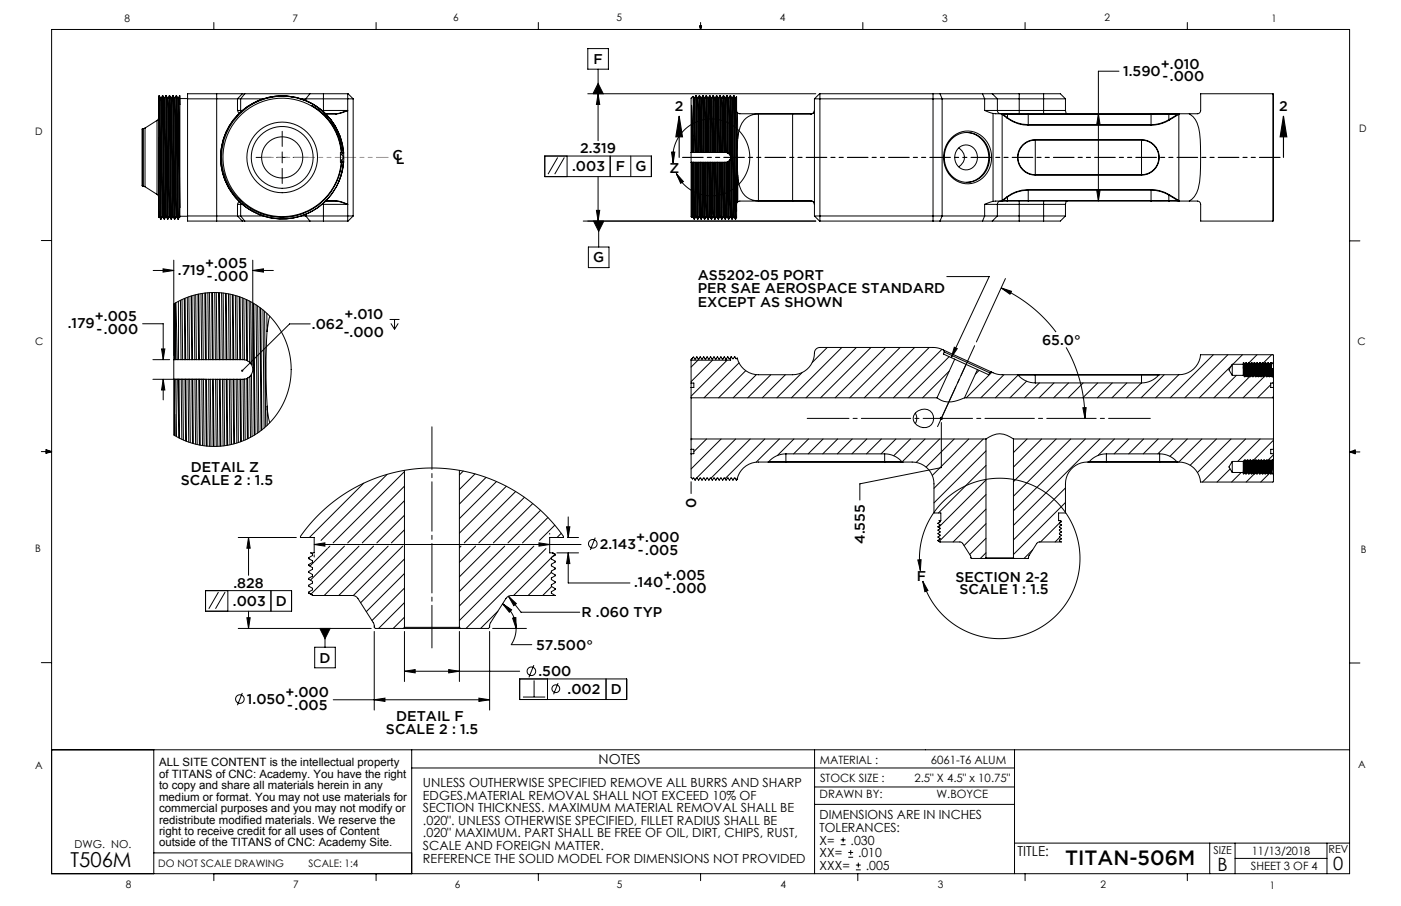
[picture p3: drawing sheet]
<svg xmlns="http://www.w3.org/2000/svg" width="432mm" height="279mm" viewBox="0 0 432 279" stroke-linecap="round" stroke-linejoin="round" font-family="sans-serif">
<g fill="none" stroke="#000" stroke-width=".31">
<path d="M15.9 9.1h400.1v260.3h-400.1zM65.9 6.9v2.2M115.9 6.9v2.2M165.9 6.9v2.2M181.2 15h6.3v6.3h-6.3zM215.6 8h.6l-.3 1.1zM215.7 8l.2 1.1M215.9 6.9v2.2M216 8l-.1 1.1M265.9 6.9v2.2M315.9 6.9v2.2M365.9 6.9v2.2"/>
<path d="M44 39.7v17.7M44 39.7l-.2 .1v17.5l.2 .1M44 39.7h.2M44.2 39.7v17.7M44.7 39.5l-.5 .2M44.7 39.5v18.1M48.4 37.1v22.8M48.4 37.1l-3.7 2.4M48.9 36.3l-.5 .8M49 29.5l.5 .6M49.1 29.6l.6 37.9 .3-.5M49.5 30.1h.2"/>
<path d="M49.5 30.2l.5 36.7M49.7 30.2l.5 36.7M50.1 29.6l.5 37.9M50.2 29.6l.5 37.9M50.5 30.1h.3l.3-.6 .5 .6M50.5 30.1l.6 36.8M50.5 30.1l-.4-.6-.4 .6M50.8 30.2l.5 36.7M51.1 29.6l.5 37.9M51.2 29.6l.6 37.9 .3-.6 .3 .1M51.6 30.1h.2l.4-.6 .5 .6M51.6 30.2l.5 36.7"/>
<path d="M51.8 30.2l.6 36.7M52.2 29.6l.5 37.9M52.3 29.6l.5 37.9 .4-.5M52.6 30.2l.6 36.7M52.9 30.2l.5 36.7M53.2 29.6l-.3 .5h-.3M53.2 29.5l.5 .6h.2l.4-.5M53.2 29.6l.6 37.9M53.4 29.6l.5 37.9M53.7 30.2l.5 36.7M53.9 30.2l.6 36.7M54.3 29.5l.5 .6h.2"/>
<path d="M54.3 29.6l.5 37.9M54.4 29.6l.6 37.9M54.8 30.2l.5 36.7M55 30.1l.4-.6v2.7M55 30.2l.4 33.7M55.3 29.6l.1 2.6M55.4 32.2v31.7M55.4 30.4h2.4M57.8 30.5h15.4M66.8 28.9h7.9M66.8 28.9h-9v39.3h9M66.8 28.9v39.3"/>
<path d="M73.2 34.1l.3 .9M73.2 34.1h1M73.2 30.5h1M73.2 30.5v3.6M73.5 35.1h.1M73.6 35.1h.1M73.6 35.1h-.1M73.6 35l-.1 .1M74.2 34.1l-.3 .7M74.2 30.5h6.9M74.2 34.1h.5M74.2 30.5v3.6"/>
<path d="M74.5 34.2a19 19 0 0 0 5.7 32.1 19 19 0 0 0 25.6-20.2 19 19 0 0 0-29.8-13l-1.6 1.2M74.7 28.9h.7M74.7 28.9l-1.5 1.6M75.4 28.9h20.1M75.4 28.9l-1.2 1.6M92.8 30.5h1.5M94.3 30.5h14.6M94.3 30.5v.5M95.5 28.9h4.2M95.5 28.9l-1.2 1.6M99.2 34.1h8h-.2M99.7 28.9v5.6"/>
<path d="M99.7 28.9h7.5M100.4 35.1h.1M100.4 35.1h3.1M103.4 39.1a19 19 0 0 0-29.1-4.7 19 19 0 0 0 1.5 29.5 19 19 0 0 0 28.5-7.5M103.5 35.1h.1M103.6 35.1l3.4-.9-3.4 .9M103.6 35.1h-.1M103.6 35.1h.1M107.2 28.9l1.7 1.6M107.2 28.9v39.3M108.9 30.5v36.1M181.2 28.9h70.2"/>
<path d="M184.3 28.9l.5 3.3h-1zM184.3 21.3v22.1M184.3 25.7l1.6 3.2h-3.1zM213.1 32.5l.4 14.5M213.1 32.5v14.5M213.1 32.5l.2 14.5M213.6 29.7l-.6 .6v16.7M213.6 29.7l.1 17.3M213.6 29.7l.3 .4h.2l.4-.5 .2 17.4M213.9 30.2l.2 16.8M214.1 30.2l.3 16.8M214.5 29.5l.4 .6h.3"/>
<path d="M214.6 29.6l.2 17.4M214.9 30.2l.3 16.8M215.2 30.2l.2 16.8M215.5 29.6l.3 17.4M215.6 29.6l.3 17.4M216 30.2l.2 16.8M216.2 30.2l.3 16.8M216.6 29.6l.2 17.4M216.7 29.6l.3 17.4M217 30.2l.3 16.8M217.3 30.2l.2 16.8M217.6 29.6l.3 17.4"/>
<path d="M217.8 29.6l.2 17.4M218.1 30.2l.3 16.8M218.3 30.2l.3 16.8M218.7 29.6l.2 17.4M218.8 29.6l.3 17.4M219.2 30.2l.2 16.8M219.4 30.2l.3 16.8M219.7 29.6l.3 17.4M219.9 29.6l.2 17.4M220.2 30.2l.3 16.8M220.5 30.2l.2 16.8M220.8 29.6l.3 17.4"/>
<path d="M220.9 29.6l.3 17.4M221.3 30.2l.2 16.8M221.5 30.2l.3 16.8M221.9 29.6l.2 17.4M222 29.6l.2 17.4M222.3 30.2l.3 16.8M222.6 30.2l.2 16.8M222.9 29.6l.3 17.4M223.1 29.6l.2 17.4M223.4 30.2l.2 16.8M223.6 30.2l.3 16.8M224 29.6l.2 17.5"/>
<path d="M224.1 29.6l.3 17.6M224.5 30.2l.2 17.3M224.7 30.2l.3 17.6M225 29.6l.6 37.9M225.2 29.5l.3 .6h.3M225.2 29.5l-.5 .6h-.2l-.4-.6-.5 .6h-.2l-.3-.6-.5 .6h-.3l-.3-.6-.5 .6h-.2l-.4-.6-.4 .6h-.3l-.3-.6-.5 .6h-.2l-.4-.6-.5 .6h-.2l-.3-.6-.5 .6h-.3l-.3-.6-.5 .6h-.2l-.5-.6-.3 .6M225.2 29.5l.5 38M225.5 30.2l.5 36.7M225.8 30.1l.5 36.8M226.1 29.6l.5 37.9M226.2 29.5l.4 .6M226.2 29.5l-.5 .6"/>
<path d="M226.2 29.5l.6 38M226.6 30.1h.2M226.6 30.2l.4 34.9M226.8 30.1l.2-.3v4.3l.3 .6M226.8 30.2l.4 32.2M227.3 34.7l.7 .4h16.3M227.3 34.7l.1 8M233.8 35.1v26.9M244.3 35.1h5.6M244.3 35.1v26.9M250 35.1h-16.2a6 6 0 0 0-6.2 5.7l-.2 1.9M250 35.1h.1"/>
<path d="M250.1 35.1l.7-.4 .2-.6a1.01 1.01 0 0 1-1 1M250.1 35.1h-.1M251 30.5h39.4M251 30.5v36.1M252.7 28.9l-1.7 1.6M252.7 28.9h34.9M252.7 28.9v39.3M287.6 28.9h2.1M287.6 28.9v39.3M289.7 28.9h13.1M289.7 28.9l.7 1.6M290.4 30.5v36.1"/>
<path d="M290.4 30.5h13.1M302.8 28.9h3M302.8 28.9l.7 1.6M303.5 34.1l2.6 .9M303.5 34.1h3.9M303.5 30.5h3.9M303.5 30.5v3.6M305.8 28.9h8.3M305.8 28.9l1.6 1.6M306.1 35l2.7 .1M306.1 35v27.1M307.4 34.1a1.02 1.02 0 0 0 1 1"/>
<path d="M307.4 34.1h6.7M307.4 30.5h21M307.4 30.5v3.6M308.8 35.1h.1M308.8 35.1l.1 .1M308.8 35.1h.2M308.9 35.2l1.5 1.2M308.9 35.2v26.7M309 35.1l-.1 .1M309 35.1v.1M309 35.2h1.5M309 35.2l1.5 1.1"/>
<path d="M310.4 35.1h-1.4M310.4 35.1l.1 .1M310.4 36.4a10.8 10.8 0 0 0 6.5 2.2M310.4 35.1h6.5M310.5 36.3l-.1 .1M310.5 36.3a10.6 10.6 0 0 0 6.4 2.1M310.5 35.2v1.1M310.5 35.2h6.4M314.1 34.1v1M314.1 28.9h7.6M314.1 28.9v5.2M314.1 34.1h7.6"/>
<path d="M316.9 38.4v.2M316.9 35.2v3.2M316.9 35.1v.1M316.9 35.1h37.9M316.9 38.6h37.9M316.9 38.4h37.9M316.9 35.2h37.9M321.7 34.1v1M321.7 34.1h6.7M321.7 28.9h5.1l1.6 1.6M321.7 28.9v5.2M328.4 34.1l.1 .7 .4 .3"/>
<path d="M328.4 30.5v3.6M338.5 35.1l.5 3.3h-1zM344.9 22h-6.4v40M354.8 38.4v.2M354.8 35.2v3.2M354.8 35.1v.1M354.8 35.1h5.5M360.2 36.9l.1 .2M360.2 36.9l-2.6 1.2-2.8 .3M360.2 35.2v1.7M360.2 35.2h-5.4M360.3 37.1a10.9 10.9 0 0 1-5.5 1.5"/>
<path d="M360.3 35.1l-.1 .1M360.3 35.1h3.1M363.2 35.1l-3 .1M363.2 35.1l-3 1.8M363.2 35.1l.1 .1M363.2 35.1h.1M363.3 35.2l-3 1.9M363.3 35.2v26.7M363.4 35.1l-.1 .1M363.4 35.1h-.2M363.4 35.1h.1M363.4 35.1h3.2"/>
<path d="M366.6 35.1a7.1 7.1 0 0 1 3.1 5.9l.3 8.5a29.6 29.6 0 0 1-1.2 10l-.7 1.1-1.5 1.4M392.3 28.9v39.3M392.3 28.9h-22.2v3.1a3.9 3.9 0 0 1-.3 2.7l-.8 .4h-2.4M392.3 28.9l.2 .2v38.9l-.2 .2M44 57.4h.2M44.2 57.4l.5 .2M44.7 57.6l3.7 2.3M48.4 59.9l.5 .9M48.9 42.6l.3 24.3M48.9 42.6l.1-13 .5 37.9M48.9 42.6v22.5M78.9 48.5h4.7"/>
<path d="M85.3 48.5h3.4M87 40.5v4.7M87 46.9v3.3M87 51.9v4.7M90.4 48.5h4.6M105.2 47a18.3 18.3 0 0 0-27.8-14 18.3 18.3 0 0 0 0 31.1 18.3 18.3 0 0 0 27.8-14M105.3 47a18.4 18.4 0 0 0-9.3-14.5 18.6 18.6 0 0 1 9.7 14.5M105.3 47h.4M105.3 50.1h.5M105.3 47h-.4v3.1h.4M105.3 47l.6 .1-.6 .4 .4 .9-.3 1.2 .5 .3M105.7 47h.2a18.8 18.8 0 0 0-18.4-17.4 18.8 18.8 0 0 0-19 16.7 18.8 18.8 0 0 0 15 20.5 18.5 18.5 0 0 0 21.8-16.7"/>
<path d="M105.8 50.1l-.8 4.2-.7 2.1M105.8 50.1a13.9 13.9 0 0 1-1.5 6.3M105.9 49.9l-.6 .2M105.9 49.9v.2M167.9 48.1h32.9v6.4h-32.9zM171.9 48.6l-3 5.1M173.9 48.6l-2.9 5.1M174.8 48.1v6.4M184.3 54.5v13.7M188.1 48.1v6.4M194.4 48.1v6.4M207 46.9h1l-.5 3.3z"/>
<path d="M207.5 50.2a11.9 11.9 0 0 1 15.1-13 11.9 11.9 0 0 1 5.6 19.1 11.9 11.9 0 0 1-19.8-2.8M208.4 53.5l2.2 2.5-.8 .5zM213 50.1v16.7l.3 .3M213 47v3.1M213 47h.3M213 50.1h.3M213.1 50.1v5.4M213.1 55.5l.2 11.6M213.1 55.5l.2 11.4M213.3 47h.2M213.3 50.1l.3 16.8M213.3 50.1h.3"/>
<path d="M213.5 47h.2M213.6 50.1l.1 6.3M213.6 50.1h.2M213.7 50.1v6.3M213.7 56.4l.2 11.1M213.8 47h.3M213.8 50.1l.3 17.4M213.8 50.1h.3M214.1 47h.3M214.1 50.1l.3 16.8M214.1 50.1h.3M214.4 47h.3"/>
<path d="M214.4 50.1l.2 16.8M214.4 50.1h.3M214.7 47h.1M214.7 50.1l.3 17.4M214.7 50.1h.2M214.8 47h.4M214.9 50.1l.2 17.4M214.9 50.1h.3M215.2 47h.2M215.2 50.1l.3 16.8M215.2 50.1h.2M215.4 47h.4"/>
<path d="M215.4 50.1l.3 16.8M215.4 50.1h.4M215.8 47h.1M215.8 50.1l.2 17.4M215.8 50.1h.1M215.9 47h.3M215.9 50.1l.3 17.4M215.9 50.1h.4M216.2 47h.3M216.3 50.1l.2 16.8M216.3 50.1h.2M216.5 47h.3"/>
<path d="M216.5 50.1l.3 16.8M216.5 50.1h.3M216.8 47h.2M216.8 50.1l.3 17.4M216.8 50.1h.2M217 47h.3M217 50.1l.2 17.4M217 50.1h.3M217.3 47h.2M217.3 50.1l.3 16.8M217.3 50.1h.3M217.5 47h.4"/>
<path d="M217.6 50.1l.2 16.8M217.6 50.1h.3M217.9 47h.1M217.9 50.1l.3 17.4M217.9 50.1h.1M218 47h.4M218 50.1l.3 17.4M218 50.1h.4M218.4 47h.2M218.4 50.1l.2 16v.8h.3M218.4 50.1h.2M218.6 47h.3"/>
<path d="M218.6 50.1l.3 16.8M218.6 50.1h.4M218.9 47h.2M219 50.1l.2 17.4M219 50.1h.1M219.1 47h.3M219.1 50.1l.2 17.4M219.1 50.1h.3M219.4 47h.3M219.4 50.1l.3 16.8M219.4 50.1h.3M219.7 47h.3"/>
<path d="M219.7 50.1l.2 16.8M219.7 50.1h.3M220 47h.1M220 50.1l.3 17.4M220 50.1h.2M220.1 47h.4M220.2 50.1l.2 17.4M220.2 50.1h.3M220.5 47h.2M220.5 50.1l.2 16.8M220.5 50.1h.2M220.7 47h.4"/>
<path d="M220.7 50.1l.3 16.8M220.7 50.1h.4M221.1 47h.1M221.1 50.1l.2 17.4M221.1 50.1h.1M221.2 47h.3M221.2 50.1l.3 17.4M221.2 50.1h.4M221.5 47h.3M221.6 50.1l.2 16.8M221.6 50.1h.2M221.8 47h.3"/>
<path d="M221.8 50.1l.2 16.8M221.8 50.1h.3M222.1 47h.1M222.1 50.1l.3 17.4M222.1 50.1h.2M222.2 47h.4M222.3 50.1l.2 17.4M222.3 50.1h.3M222.6 47h.2M222.6 50.1l.3 16.8M222.6 50.1h.3M222.8 47h.4"/>
<path d="M222.9 50.1l.2 16.8h-.2M222.9 50.1h.3M223.2 47h.1M223.2 50.1l.3 17.4M223.2 50.1h.1M223.3 47h.3M223.3 50.1l.3 17.4M223.3 50.1h.4M223.6 47h.1M223.7 50.1h.1M223.7 47h.2M223.7 50.1l.2 16.8"/>
<path d="M223.9 47l.3 .1M223.9 50l.3 16.9M223.9 50l-.2 .1M224.2 47.1l.2 .1M224.3 49.9l-.4 .1M224.3 49.9l.2 17.6M224.4 47.2l.3 .3M224.4 49.9l.2 17.6M224.4 49.9h-.1M224.7 47.5l.3 .3M224.7 49.6l-.3 .3M224.7 49.6l.3 17.3"/>
<path d="M225 47.8l.2 .6-.2 .9M225 49.3l-.3 .3M225 49.3l.2 17.6M227.4 42.7l-.2 4.3 .2 7.6M227.4 54.6a7.7 7.7 0 0 0 3.7 6.8l2.7 .5h16.2M227.4 54.6v7.6M293.2 43a6.8 6.8 0 0 1 7.1-1.7 6.8 6.8 0 0 1 4.6 5.7 7.3 7.3 0 0 1-9.4 8.7 8.1 8.1 0 0 1-2.3-12.7zM293.2 42.5a7.2 7.2 0 0 1 12.2 4 7.8 7.8 0 0 1-8.8 10 8.4 8.4 0 0 1-3.4-14zM295.2 45.9a3.6 3.6 0 0 1 4.5-.6 3.6 3.6 0 0 1 1.4 4.3 3.5 3.5 0 0 1-4.3 2.7 3.5 3.5 0 0 1-2.5-4.5zM295.5 45.7a3.2 3.2 0 0 1 0 5.7M297.9 40.8a7.8 7.8 0 0 1 6.6 5.4 7.8 7.8 0 0 1-2.2 8.2 6.6 6.6 0 0 1-4.4 1.8M316.9 58.5a10.8 10.8 0 0 0-6.5 2.1"/>
<path d="M316.9 58.5v.1M316.9 58.6a10.6 10.6 0 0 0-6.4 2.2M316.9 58.6v3.2M316.9 58.5h37.9M316.9 58.6h37.9M319.1 43.1a5.5 5.5 0 0 0-5.5 5.4 5.5 5.5 0 0 0 5.5 5.5M319.1 53.9v.1M319.1 43.1v.1M319.1 43.2a5.3 5.3 0 0 0-5.4 5.3 5.3 5.3 0 0 0 5.4 5.4M319.1 43.2v10.7M319.1 43.1h32.7M319.1 54h32.7"/>
<path d="M319.1 53.9h32.7M319.1 43.2h32.7M338 58.7h1l-.5 3.3zM351.8 43.1a5.5 5.5 0 0 1 5.5 5.4 5.5 5.5 0 0 1-5.5 5.5M351.8 53.9v.1M351.8 43.1v.1M351.8 43.2a5.3 5.3 0 0 1 5.4 5.3 5.3 5.3 0 0 1-5.4 5.4M351.8 43.2v10.7M354.8 58.5a10.9 10.9 0 0 1 5.5 1.5M354.8 58.5v.1M354.8 58.6a10.6 10.6 0 0 1 5.4 1.6M354.8 58.6v3.2"/>
<path d="M12.7 74.2h3.2M48.9 65.1v1.8M48.9 67h.3M49.2 66.9l.5 .6M50 67l.2-.1 .4 .6M51.3 66.9l.5 .6M51.3 67l-.7 .5M52.4 66.9l.4 .6M54.2 67h.3M54.2 66.9l-.4 .6-.4-.6-.2 .1M54.5 66.9l.3 .6 .5-.5M55.4 63.9l-.1 3.1"/>
<path d="M55.4 66.7h2.4M57.8 66.6h15.4M66.8 68.2h7.9M73.2 63h1M73.2 66.6h1M73.2 63v3.6M73.2 66.6l1.5 1.6M73.5 62.1l-.3 .9M73.5 61.9l.1 .1M73.5 61.9h.1M73.5 62l.1 .1M73.6 62h.1"/>
<path d="M73.8 62.2l.4 .8M74.2 66.6h6.9M74.2 63h.5M74.2 63v3.6M74.2 66.6l1.2 1.6M74.7 68.2h.7M75.4 68.2h20.1M92.8 66.6h1.5M94.3 66.6h14.6M94.3 66.6l1.2 1.6M94.3 66.1v.5M95.5 68.2h4.2"/>
<path d="M99.3 63h7.9M99.7 62.6v5.6M99.7 68.2h7.5M100.4 62h.1M100.4 62h3.1M100.4 61.9h3.1M100.4 61.9v.1M100.4 61.9h.1M103.5 62h.1M103.5 61.9h.1M103.5 61.9v.1M103.6 62l3.4 1"/>
<path d="M103.6 61.9l3.4 1M103.6 61.9v.1M107 63h.2M107 62.9l.2 .1M107 62.9v.1M108.9 66.6l-1.7 1.6M179.8 68.2h71.6M181.3 76.2h6.4v6.3h-6.4zM182.9 68.2h3.2l-1.6 3.2zM183.8 64.9h1l-.5 3.3zM184.5 68.2v8M213.3 66.9h.3"/>
<path d="M213.3 66.9v.2M213.6 66.9l.5 .6M214.4 66.9h.2M214.4 66.9l-.3 .6M214.6 66.9l.5 .6M215.5 66.9h.2M215.5 66.9l-.4 .6M215.7 66.9l.5 .6M216.5 66.9h.3M216.5 66.9l-.3 .6M216.8 66.9l.4 .6M217.6 66.9h.2"/>
<path d="M217.6 66.9l-.4 .6M217.8 66.9l.5 .6M218.6 66.9l-.3 .6M218.9 66.9l.4 .6M219.7 66.9h.2M219.7 66.9l-.4 .6M219.9 66.9l.5 .6M220.7 66.9h.3M220.8 66.9l-.4 .6M221 66.9l.5 .6M221.8 66.9h.2M221.8 66.9l-.3 .6"/>
<path d="M222 66.9l.5 .6M222.9 66.9l-.4 .6M223.1 66.9l.5 .6M223.9 66.9h.3l.4 .6M223.9 66.9l-.3 .6M225.2 66.9l.5 .6M225.2 66.9h-.2l-.3 .6M226 66.9h.3l.3 .6 .4-.5M226 66.9l-.3 .6M227 65.1v1.9M227.2 62.4l-.2 2.7M227.4 62.2l-.2 .2"/>
<path d="M244.3 62h-16.3l-.6 .2M244.3 62h5.6M250 61.9h.1M250 61.9v.1M250 61.9l.7 .4 .3 .6M250 62h.1M250 61.9l.1 .1M250.1 62l.7 .4 .2 .6M251 62.9v.1M251 63h.1M251 66.6h39.4M251 66.6l1.7 1.6"/>
<path d="M252.7 68.2h34.9M287.6 68.2h2.1M289.7 68.2h13.1M290.4 66.6h13.1M290.4 66.6l-.7 1.6M302.8 68.2h3M303.5 63h3.9M303.5 66.6h3.9M303.5 66.6l-.7 1.6M303.5 63v3.6M305.8 68.2h8.3M306.1 62.1l-2.6 .9"/>
<path d="M307.4 63h6.7M307.4 66.6h21M307.4 63v3.6M307.4 66.6l-1.6 1.6M308.4 62a1.02 1.02 0 0 0-1 1M308.8 62l-2.7 .1M308.8 62h1.6M308.8 62h.1M308.9 61.9l-.1 .1M308.9 61.9l.1 .1M309 62h-.1M309 62h-.2"/>
<path d="M309 61.9v.1M310.4 60.6l-1.5 1.3M310.4 60.6l.1 .2M310.4 62h6.5M310.5 61.9h-1.5M310.5 61.9l-.1 .1M310.5 60.8l-1.5 1.1M310.5 60.8v1.1M314.1 62v1M314.1 68.2h7.6M314.1 63v5.2M314.1 63h7.6"/>
<path d="M316.9 61.8l-6.4 .1M316.9 61.8v.2M316.9 62h37.9M316.9 61.8h37.9M321.7 63h6.7M321.7 62v1M321.7 63v5.2M328.4 66.6l-1.6 1.6h-5.1M328.4 63v3.6M328.9 62l-.4 .3-.1 .7M354.8 61.8h5.4M354.8 61.8v.2"/>
<path d="M354.8 62h5.5M360.2 61.8l.1 .2M360.2 61.8l3 .1M360.2 60.2l3 1.7M360.2 60.2v1.6M360.3 60l3 1.9M360.3 62h3.1M360.3 60l-.1 .2M363.2 61.9v.1M363.2 62h.2M363.3 61.9l.1 .1M363.3 61.9l-.1 .1"/>
<path d="M363.4 62h.1M363.4 62h3.2M366.6 62h2.6a1.02 1.02 0 0 1 .9 1v5.2h22.2M416 74.3h3.1M44 99.8h6.3v11.1M47.2 83.4h6.4M50.3 82.9l3.3 .5-3.3 .5zM53.6 93.7l4.1-2 4.6-1.2 4.7-.3 4.5 .7 4.4 1.5 4 2.3 3.5 3.1 2.8 3.7 2.1 4.2 1.2 4.5 .2 4.7-.6 4.7-1.6 4.3-2.3 4-3.1 3.5-3.6 2.8-3 1.5-3.1 1.1-3.2 .7-3.3 .2-3.3-.3-3.2-.7-3.1-1.1-2.7-1.5zM53.6 80.2v29.4M53.8 93.6v17.3M54 93.5l.2 17.4M54.2 93.3l.4 17.6"/>
<path d="M55 92.9v18h-.4M55.6 92.6l.2 18.3M56.1 92.4l.2 18.5M56.8 92.1l.2 18.8M57.1 92l.1 18.9M57.7 91.7l.2 19.2M58.2 91.5l.2 19.4M58.9 91.3l.2 19.6M59.2 91.2l.2 19.7M59.8 91l.2 19.9M60.3 90.9l.2 20M61 90.7l.2 20.2"/>
<path d="M61.3 90.7l.2 20.2M61.9 90.6l.3 20.3M62.4 90.5l.2 20.4M63.1 90.4l.2 20.5M63.4 90.4l.2 20.5M64.1 90.3l.2 20.6M64.5 90.3l.3 20.6M65.2 90.2l.2 20.7M65.5 90.2l.2 20.7M66.2 90.2l.2 20.7M66.7 90.2l.2 20.7M67.4 90.3l.2 20.6"/>
<path d="M67.6 90.3l.2 20.6M68.3 90.3l.2 20.6M68.8 90.4l.2 20.5M69.5 90.5l.2 20.4M69.7 90.5l.2 20.4M70.4 90.6l.2 20.3M70.9 90.7l.2 20.2M71.6 90.9l.2 20M71.9 90.9l.2 20M72.5 91.1l.2 19.8M73 91.3l.2 19.6M73.7 91.5l.2 19.4"/>
<path d="M74 91.6l.2 19.3M74.7 91.8l.2 19.1M75.2 92l.1 19M75.8 92.3l.2 18.8M76.1 92.5l.2 18.8M76.8 92.8l.2 19M77.3 93.1l.2 19.3M77.9 83.4l3.3-.5v1zM77.9 80.2v32.5M77.9 83.4h6.4M78 93.4l.4 40.8M78.2 93.6l.4 40.4"/>
<path d="M78.9 94l.4 39.6M79.4 94.4l.4 38.9M80.1 94.9l.4 37.9M80.4 95.1l.3 37.5M81 95.6l.4 36.4M81.5 96l.4 35.6M82.2 96.6l.1 5.6M83.1 97.5l-.8 4.7M95.6 99.9h-6.3l-14.7 14.4M120.1 98.5h3M120.5 99.7l1.1 1.8M121.6 98.5v3"/>
<path d="M122.7 99.7l-1.1 1.8M291.8 85.3h13.1l-11.7 25M308.6 88.8l3.1 1-.4 .9zM308.6 88.8a44.3 44.3 0 0 1 16.9 13.6M309.9 85.9l-9 19.6M47.1 117h16M47.1 110.9h5.2M49.8 107.6h1l-.5 3.3zM50.3 117l.5 3.3h-1zM50.3 117v6.3M53.6 110.9h.6M53.8 117v10.9"/>
<path d="M54.2 110.9h.4M55 117v12.6M55.1 110.9h.7M55.8 110.9h.5M56.3 110.9h.7M57 110.9h.2M57.2 110.9h.7M57.9 110.9h.5M58.4 110.9h.7M59.1 110.9h.3M59.4 110.9h.6M60 110.9h.5"/>
<path d="M60.5 110.9h.7M61.2 110.9h.3M61.5 110.9h.7M62.2 110.9h.4M62.6 110.9h.7M63.3 110.9h.3M63.4 117l.2 20.5M63.4 117h-.7l.2 20.5M63.4 117h.2M63.6 110.9h.7M63.6 117l.2 20.6M63.6 117h.7"/>
<path d="M64.3 110.9h.5M64.3 117l.2 20.6M64.3 117h.5M64.8 110.9h.6M64.8 117l.2 20.7M64.8 117h.7M65.4 110.9h.3M65.5 117l.2 20.7M65.5 117h.3M65.7 110.9h.7M65.8 117l.2 20.7M65.8 117h.6"/>
<path d="M66.4 110.9h.5M66.4 117l.2 20.7M66.4 117h.5M66.9 110.9h.7M66.9 117l.2 20.6M66.9 117h.7M67.6 110.9h.2M67.6 117l.2 20.6M67.6 117h.3M67.8 110.9h.7M67.9 117l.2 20.6M67.9 117h.7"/>
<path d="M68.5 110.9h.5M68.6 117l.2 20.5M68.6 117h.4M69 110.9h.7M69 117l.3 20.5M69 117h.7M69.7 110.9h.2M69.7 117l.2 20.3M69.7 117h.3M69.9 110.9h.7M70 117l.2 20.3M70 117h.7"/>
<path d="M70.6 110.9h.5M70.7 117l.2 20.2M70.7 117h.5M71.1 110.9h.7M71.2 117l.2 20.1M71.2 117h.6M71.8 110.9h.3M71.8 117l.2 19.9M71.8 117h.3M72.1 110.9h.6M72.1 117l.2 19.8M72.1 117h.7"/>
<path d="M72.7 110.9h.5M72.8 117l.2 19.6M72.8 117h.5M73.2 110.9h.7M73.3 117l.2 19.5M73.3 117h.7M73.9 110.9h.3M74 117l.1 19.2M74 117h.2M74.2 110.9h.7M74.2 117l.2 19.1M74.2 117h.7"/>
<path d="M74.9 110.9l.4 .1M74.9 117h.1M74.9 117l.2 18.9M75.3 111l.7 .1M75.4 116.9l.2 18.8M75.4 116.9l-.5 .1M76 111.1l.3 .2M76.1 116.7l-.7 .2M76.1 116.7l.1 18.7M76.3 111.3l.7 .5M76.3 116.6l.2 18.6M76.3 116.6l-.2 .1"/>
<path d="M77 111.8l.5 .6M77 116.1l-.7 .5M77 116.1l.2 18.8M77.5 112.4l.4 1.3-.4 1.8M77.5 115.5l-.5 .6M77.5 115.5l.2 19.1M82.3 102.2l-.2 2.9a225.8 225.8 0 0 0 .2 21M213 118.1v1.4M213 119.5v3.2M213 118.1h.8v1.4h-.8M215.1 111.1l-2.1 2.1M219.6 111.1l-6.6 6.6"/>
<path d="M223.6 110.7l-.3-.6-.5 .6h-.2l-.4-.6-.4 .6h-.3l-.3-.6-.5 .6h-.2l-.4-.6-.4 .6h-.3l-.3-.6-.5 .6h-.2l-.4-.6-.5 .6h-.2l-.3-.6-.5 .6h-.3l-.3-.6-.5 .6h-.2l-.4-.6-.4 .6h-.3l-.3-.6-.8 .7v7.3M223.6 110.7h.1M223.7 110.7v.4M224.1 111.1l-11.1 11.1M225.2 110.3l-.5 .4-.5-.6-.3 .6h-.2M225.2 110.3v.8h-12.2M227.8 111.9l-10.8 10.8M229.8 114.3l-8.3 8.4M233.1 115.5l-7.1 7.2M237.6 115.6l-7.1 7.1M242.1 115.6l-7.2 7.1M247.2 114.9l-7.8 7.8"/>
<path d="M255 107.2l-4.7 4.6M259.5 107.2l-15.6 15.5M263.9 107.2l-15.5 15.5M268.4 107.2l-15.5 15.5M272.9 107.2l-15.5 15.5M277.4 107.2l-15.5 15.5M281.9 107.2l-15.5 15.5M286.4 107.2l-15.5 15.5M290.3 107.7l-14.9 15M290.8 108l-1.4-.6-1.8-.2h-34.9a1.68 1.68 0 0 0-1.7 1.6 6.7 6.7 0 0 1-6.7 6.8h-10.5a6.7 6.7 0 0 1-6.6-5.2l-.4 .2-.4-.6-.4 .6h-.2l-.4-.6-.2 .3M290.8 108l14.8 6.8M290.8 108l.2 .6"/>
<path d="M291 108.6l14 6.4M291 108.6l-.2 .6 3.4 1.6M292.5 110l-12.6 12.7M292.6 114.5l-8.3 8.2M294.1 107.1l.9 .4-1.8 2.8zM294.2 110.8l7.1 3.2M294.2 110.8l-5.4 11.9M297.8 112.4l-8.8 19.2M301.3 114l-4 8.7M301.3 114l3.5 1.6 .2-.6M301.8 114.2l-1.2 1.2M305.6 114.8l2.5 .7 5.5 .1"/>
<path d="M305.6 114.8l-.6 .2M305.7 114.8l-7.9 7.9M309.4 115.6l-7.1 7.1M313.6 115.6h.1M313.6 115.6h5.5M313.7 115.6a7 7 0 0 0 5.4 2.5M313.7 115.6h5.4M313.8 115.7l-7 7M316.4 117.6l-5.1 5.1M319.1 115.6h.1M319.1 115.6v2.5M319.1 115.6h32.7"/>
<path d="M319.1 118.1h32.7M320.4 118.1l-4.6 4.6M324.8 118.1l-4.5 4.6M328.6 107.1a44.3 44.3 0 0 1 5.8 21.9M329.3 118.1l-4.5 4.6M333.8 118.1l-4.6 4.6M338.3 118.1l-4.6 4.6M342.8 118.1l-4.6 4.6M347.3 118.1l-4.6 4.6M351.8 118.1l-4.6 4.6M351.8 115.6v2.5M351.8 115.6h5.4"/>
<path d="M351.8 115.6h.1M351.8 115.6h5.5M357.2 115.6a7 7 0 0 1-5.4 2.5M357.3 115.6h-.1M357.3 115.6h6M358.8 115.6l-7.1 7.1M363.3 115.6l-7.1 7.1M374 109.4l-13.3 13.3M378.4 109.4l-13.2 13.3M379.5 112.8l-9.8 9.9M379.8 112.3v3.5M379.8 115.8h3.5"/>
<path d="M379.8 112.3h3.4M379.8 112.3l-1 1.8 1 1.7M381.1 115.8l-7 6.9M382.9 109.4l-2.9 2.9M383.2 112.3v3.5l.4-3.5M383.3 115.8l.2 .4M383.4 111.9l-.2 1.7M383.4 111.9l.2 .4M383.4 111.9h-.2v.4M383.6 112.3h.1M383.6 112.5l-.3 3.3M383.7 112.3v.1"/>
<path d="M383.9 112l-.4 4.2M384 115.8l-.2 .4h-.3M384 115.8h.1M384.1 115.8l.3 .4M384.2 111.9h-.3l-.2 .4M384.2 111.9l-.4 4.2M384.2 111.9l.2 .4M384.4 112.3l-.4 3.5M384.4 112.3h.2M384.5 112.5l-.4 3.3M384.6 112.3l-.1 .1M384.7 112.2l-.2 .1"/>
<path d="M384.8 112l-.4 4.2M384.9 115.8l-.3 .4h-.2M384.9 115.8h.1M385 115.8l.2 .4M385.1 111.9h-.3l-.2 .4M385.1 111.9l-.4 4.2M385.1 111.9l.2 .4M385.2 116.1l-6.6 6.6M385.3 112.3l-.4 3.5M385.3 112.3h.1M385.3 112.5l-.3 3.3M385.4 112.3v.1"/>
<path d="M385.6 112l-.4 4.2M385.7 115.8l-.2 .4h-.3M385.7 115.8h.1M385.8 115.8l.3 .4M385.9 111.9h-.3l-.2 .4M385.9 111.9l-.4 4.2M385.9 111.9l.2 .4M386.1 112.3l-.4 3.5M386.1 112.3h.1M386.2 112.5l-.4 3.3M386.2 112.3v.1M386.5 112l-.4 4.2"/>
<path d="M386.6 115.8l-.3 .4h-.2M386.6 115.8h.1M386.7 115.8l.2 .4M386.8 111.9h-.3l-.3 .4M386.8 111.9l-.4 4.2M386.8 111.9l.2 .4M387 112.3l-.4 3.5M387 112.3h.1M387 112.5l-.3 3.3M387.1 112.3v.1M387.3 112l-.4 4.2M387.4 115.8l-.2 .4h-.3"/>
<path d="M387.4 115.8h.1M387.4 109.4l-2.5 2.5M387.5 115.8l.3 .4M387.6 111.9l-.4 4.2M387.6 111.9l.2 .4M387.6 111.9h-.3l-.2 .4M387.8 112.3l-.4 3.5M387.8 112.3h.1M387.9 112.5l-.4 3.3M387.9 112.3v.1M388.1 112l-.3 4.2M388.3 115.8l-.3 .4h-.2"/>
<path d="M388.3 115.8h.1M388.4 115.8l.2 .4M388.4 111.9l-.3 4.2M388.4 111.9l.3 .4M388.4 111.9h-.2l-.3 .4M388.7 112.3l-.4 3.5M388.7 112.3h.1M388.7 112.5l-.3 3.3M388.8 112.3v.1M389 112l-.4 4.2M389.1 115.8l-.2 .4h-.3M389.1 115.8h.1"/>
<path d="M389.2 115.8l.2 .4M389.3 111.9l-.4 4.2M389.3 111.9h-.3l-.2 .4M389.3 111.9l.2 .4M389.5 112.3l-.4 3.5M389.5 112.3h.1M389.6 112.5l-.4 3.3M389.6 116.2l-6.5 6.5M389.6 112.3v.1M389.8 112l-.4 4.2M390 115.8l-.3 .4h-.3M390 115.8h.1"/>
<path d="M390 115.8l-.2 .2M390.1 115.8l.2 .4M390.1 111.9h-.2l-.3 .4M390.1 111.9l-.4 4.2M390.1 111.9l.3 .4M390.4 112.3l-.4 3.5M390.4 112.3h.1M390.4 112.5l-.3 3.3M390.5 112.3l-.1 .1M390.7 112l-.4 4.2M390.8 115.8l-.2 .4h-.3M390.8 115.8h.1"/>
<path d="M390.9 115.8l.2 .4M391 111.9h-.3l-.2 .4M391 111.9l-.4 4.2M391 111.9l.2 .4M391.2 112.3l-.4 3.5M391.2 112.3h.1M391.3 112.5l-.4 3.3M391.3 112.3v.1M391.5 112l-.4 4.2M391.6 118.6l-4 4.1M391.6 115.8l-.2 .4h-.3M391.6 115.8h.2"/>
<path d="M391.8 115.8l.2 .4M391.8 114.6v1M391.8 115.6v.2M391.8 114.6l-.2 1.2M391.8 111.9l-.4 4.2M391.8 111.9l.2 .3M391.8 111.9h-.2l-.3 .4M391.9 109.4l-2.6 2.6M392 112.2l-.2 2.4M392 116.2h.2M392.2 113.7l-.2 2.5M392.2 113.7v2.5"/>
<path d="M392.2 113.7l-.4 1.9M392.2 116.2l.3 .2M392.5 111.7v4.7M392.5 111.7v-2.1l-.2-.2h-22.3a6.7 6.7 0 0 1-6.7 6.2M392.5 118.1v1.4M392.5 111.7l-.5 .5M392.5 116.4v1.7M392.5 119.5v3.2M392.5 118.1h-.9v1.4h.9M392.5 117.8l-.3 .3M12.7 139.3h3.2M14.2 139l1.7 .3"/>
<path d="M14.2 138.7l1.7 .6-1.7 .5zM15.9 139.3l-1.7 .2M53.8 127.9l.1 6.4M53.8 127.9l.1 6.5M55 129.6l.1 5.4M55 129.6l-.2-12.6h-.6l.2 17.6M55.3 135.1l-.1-18.1h.7l.1 18.5M56.5 135.7l-.2-18.7h.7l.2 19M57.5 136.1l-.2-19.1h.7l.2 19.3M58.7 136.5l-.2-19.5h.6l.2 19.7M59.6 136.8l-.2-19.8h.7l.2 20M60.8 137.1l-.2-20.1h.7l.2 20.2"/>
<path d="M61.7 137.3l-.2-20.3h.7l.2 20.4M82.3 126.1l.8 4.3M82.3 126.1v5.1M213 139.9v7.4l.4 .4 .4-.3 .5 .6 .4-.6h.2l.5 .6 .3-.6h.3l.4 .6 .4-.6h.2l.5 .6 .3-.6h.3l.5 .6 .3-.6h.2l.5 .6 .4-.6h.2l.5 .6 .3-.6h.3l.4 .6 .4-.6h.2l.5 .6 .3-.6h.3l.4 .6 .4-.6h.2l.5 .6 .3-.6h.3l.5 .6 .3-.6 .7 .6M213 122.7v12.7M213 138.6v1.3M213 135.4v3.2M213 122.7h75.8M213 135.4h90.9M213 138.6h.8v1.3h-.8M213.2 139.9l-.2 .2M213.3 135.4l-.3 .2"/>
<path d="M217.8 135.4l-4 3.9M222.2 135.4l-9.2 9.2M226.7 135.4l-12.5 12.6M231.2 135.4l-12 12.1M235.7 135.4l-12.2 12.2M240.2 135.4l-7.1 7.1M242.2 140a7 7 0 0 0-5.3 2.4M242.2 140v2.4M242.2 140h30.5M244.7 135.4l-5.1 5.1M249.2 135.4l-4.6 4.6M253.7 135.4l-4.6 4.6"/>
<path d="M258.2 135.4l-4.6 4.6M262.7 135.4l-4.6 4.6M267.2 135.4l-4.6 4.6M271.6 135.4l-4.5 4.6M272.7 140a7 7 0 0 1 5.3 2.4M272.7 140v2.4M276.1 135.4l-4.6 4.6M280.6 135.4l-5.1 5.1M282 127.5a3.1 3.1 0 0 1 3.5-1.2 3.1 3.1 0 0 1 2.3 3 3.2 3.2 0 0 1-2.9 2.7 3.2 3.2 0 0 1-3.3-2.2v-1.6zM282.1 127.4l.2 .4a3.1 3.1 0 0 1-.2 2.8M285.1 135.4l-7.1 7.1M288.8 122.7a6.4 6.4 0 0 0 7 .6l1.5-.6"/>
<path d="M289.6 135.4l-7.2 7.2M289.6 129h1M289.8 128.7l.7 .7M290.1 128.5v1M290.1 130.3v13.9l-25.1 5v5M290.5 128.7l-.7 .7M294.1 135.4l-8.7 8.6M297.3 122.7h95.2M298.6 135.4l-11.3 11.2M303.1 135.4l-15.2 15.2M303.9 135.4a6.4 6.4 0 0 1 8.5 0M303.9 135.4v36.6"/>
<path d="M303.9 139.1l-16 16M312.4 135.4h80.1M312.4 135.4v36.6M316.5 135.4l-4.1 4.2M321 135.4l-8.6 8.7M325.5 135.4l-13.1 13.1M330 135.4l-17.6 17.6M333.7 125.7h1.1l-.4 3.3zM334.5 135.4l-22.1 22.1M339 135.4l-26.6 26.6M341 140a7 7 0 0 0-5.3 2.4M341 140v2.4"/>
<path d="M341 140h16.4M343.5 135.4l-5.1 5.1M348 135.4l-4.6 4.6M352.5 135.4l-4.6 4.6M357 135.4l-4.6 4.6M357.4 140a7 7 0 0 1 5.3 2.4M357.4 140v2.4M361.4 135.4l-4.5 4.6M365.9 135.4l-5.3 5.3M370.4 135.4l-7.1 7.1M374.9 135.4l-8.1 8.1M379.4 135.4l-10.3 10.3"/>
<path d="M383.9 135.4l-13.3 13.3M388.4 135.4l-6.9 6.9M392.5 122.7v12.7M392.5 138.6v1.3M392.5 135.4v3.2M392.5 139.9v1.7M392.5 138.6h-.9v1.3h.9M392.5 122.3l-.4 .4M392.5 135.8l-6.2 6.1M416 139.4h3.1M416 139.4l1.7-.6v1.1zM416 139.4l1.7 .2"/>
<path d="M417.7 139.1l-1.7 .3M112.1 149l-16.7 16.8M119.3 146.3l-20.4 20.4M124.7 145.1v48.4M124.7 145.4l-22 22M124.7 149.9l-17.5 17.5M124.7 154.4l-13 13M124.7 158.9l-8.6 8.5M141.6 145.1v48.4M142.8 145.3l-1.2 1.2M146.4 146.1l-4.8 4.9M149.8 147.2l-8.2 8.2"/>
<path d="M153 148.5l-11.4 11.4M156.1 150l-14.5 14.4M158.9 151.6l-15.8 15.8M161.6 153.4l-14 14M164.2 155.3l-12.1 12.1M166.6 157.4l-10 10M168.9 159.6l-7.9 7.8M175.1 159.4v6.4M213 148.6v3.6M227 148h.1M227.2 147.7l-.2 .3M236.8 142.5a9.9 9.9 0 0 0-6.8 1.2 6.7 6.7 0 0 0-2.8 4"/>
<path d="M236.8 142.5h5.4M236.9 142.4l-.1 .1M236.9 142.4h5.3M242.2 142.4h.1M242.2 142.4h30.5M272.7 142.4h.1M272.7 142.4h5.3M272.7 142.5h5.4M277.7 142.5h.7M278 142.4l.1 .1M278.1 142.5a10.1 10.1 0 0 1 6.7 1.1 6.7 6.7 0 0 1 3.1 5.6v9h2.1v2.4h-.6l.3 .4-.6 .5M303.9 143.5l-14.7 14.7"/>
<path d="M303.9 148l-14.6 14.6M303.9 152.5l-14.4 14.4M303.9 157l-10.1 10.1M328.4 150.5l-16 16M328.4 155l-16 16M335.5 142.5a6.8 6.8 0 0 0-7.1 6.7v9h-2.1v2.4h.4M335.5 142.5h5.5M335.7 142.4l-.2 .1M335.7 142.4h5.3M341 142.4h.1M341 142.4h16.4M357.4 142.4h.1"/>
<path d="M357.4 142.4h5.3M357.4 142.5h5.5M362.7 142.4l.2 .1M362.9 142.5h.4M363.3 142.5a6.7 6.7 0 0 1 6.7 6.2h22.3l.2-.2v-2.1M379.1 144.6l-4 4.1M379.8 142.3v3.4M379.8 145.7h3.4M379.8 142.3h3.5M379.8 142.3l-1 1.7 1 1.7M382.5 145.7l-2.9 3M383.2 145.7v.4l.4-.4"/>
<path d="M383.3 142.3l-.1 3.4M383.5 142l-.3 3.7M383.6 145.7h.1M383.6 145.6v.1M383.7 145.7l.2 .4M383.8 141.9l-.4 4M383.8 141.9l.2 .4M383.8 141.9h-.3l-.2 .4M384 142.3l-.3 3.2M384 142.3h.1M384.1 142.3l-.4 3.4M384.3 142l-.4 4.1"/>
<path d="M384.4 145.7l-.2 .4h-.3M384.4 145.7h.2M384.5 145.6l-.1 .1M384.6 145.7l.2 .4M384.6 141.9l-.3 4M384.6 141.9l.3 .4M384.6 141.9h-.2l-.3 .4M384.9 142.3l-.4 3.2M384.9 142.3h.1M385 142.3l-.4 3.4M385.2 142l-.4 4.1M385.3 145.7l-.2 .4h-.3"/>
<path d="M385.3 145.7h.1M385.3 145.6v.1M385.4 145.7l.2 .4M385.5 141.9l-.4 4M385.5 141.9l.2 .4M385.5 141.9h-.3l-.2 .4M385.7 142.3l-.3 3.2M385.7 142.3h.1M385.8 142.3l-.4 3.4M386 142l-.4 4.1M386.1 145.7l-.2 .4h-.3M386.1 145.7h.1"/>
<path d="M386.2 145.6l-.1 .1M386.2 145.7l.3 .4M386.3 141.9l-.3 4M386.3 141.9h-.2l-.3 .4M386.3 141.9l.3 .4M386.6 142.3l-.4 3.2M386.6 142.3h.1M386.6 146.1l-2.5 2.6M386.7 142.3l-.5 3.4M386.9 142l-.4 4.1M387 145.7l-.2 .4h-.3M387 145.7h.1"/>
<path d="M387 145.6v.1M387 145.7l-.1 .1M387.1 145.7l.2 .4M387.2 141.9h-.3l-.2 .4M387.2 141.9l-.4 4M387.2 141.9l.2 .4M387.4 142.3l-.4 3.2M387.4 142.3h.1M387.5 142.3l-.4 3.4M387.7 142l-.4 4.1M387.8 145.7l-.2 .4h-.3M387.8 145.7h.1"/>
<path d="M387.9 145.6l-.1 .1M387.9 145.7l.3 .4M388 141.9h-.2l-.3 .4M388 141.9l-.3 4M388 141.9l.3 .4M388.3 142.3l-.4 3.2M388.3 142.3h.1M388.4 142.3l-.5 3.4M388.6 142l-.4 4.1M388.7 145.7l-.3 .4h-.2M388.7 145.7h.1M388.7 145.6v.1"/>
<path d="M388.8 145.7l.2 .4M388.9 141.9l-.4 4M388.9 141.9h-.3l-.2 .4M388.9 141.9l.2 .4M389.1 142.3l-.4 3.2M389.1 142.3h.1M389.2 142.3l-.4 3.4M389.4 142l-.4 4.1M389.5 145.7l-.2 .4h-.3M389.5 145.7h.1M389.6 145.6l-.1 .1M389.6 145.7l.3 .4"/>
<path d="M389.7 141.9h-.3l-.2 .4M389.7 141.9l-.4 4M389.7 141.9l.3 .4M390 142.3l-.4 3.2M390 142.3h.1M390.1 142.3l-.5 3.4M390.3 142l-.4 4.1M390.4 145.7l-.3 .4h-.2M390.4 145.7h.1M390.4 145.6v.1M390.5 145.7l.2 .4M390.6 141.9l-.4 4"/>
<path d="M390.6 141.9l.2 .4M390.6 141.9h-.3l-.2 .4M390.8 142.3l-.4 3.2M390.8 142.3h.1M390.9 142.3l-.4 3.4M391.1 142l-.4 4.1M391.2 145.7l-.2 .4h-.3M391.2 145.7h.1M391.3 145.6l-.1 .1M391.3 145.7l.3 .4M391.4 145.8l-2.8 2.9M391.4 141.9l-.4 4"/>
<path d="M391.4 141.9l.2 .4M391.4 141.9h-.3l-.2 .4M391.6 142.3l-.3 3.2M391.6 142.3h.2M391.8 142.3l-.5 3.4M392 142l-.4 4.1M392 145.9l-.4 .2M392 145.9l.5 .5M392 145.8v.1M392.2 141.9v.1M392.2 142l-.3 4.1M392.2 142l-.2 3.8"/>
<path d="M392.2 141.9l-.4 .4M392.5 141.6v4.8M392.5 141.6l-.3 .3M392.5 140.3l-1.8 1.8M73.4 165.8h17.9M76.6 165.8l.5 3.3h-1zM76.6 165.8v11.6M95.1 174.4l1.2 .7v.4l-1.2 .7v.3l1.2 .7v.5l-1.2 .7v.2l1.2 .7v.5l-1.2 .7v.2l1.2 .7v.5l-1.2 .7v.3M95.1 174.4h.3M95.1 172.3h.3M95.1 172.3l1.2 .7v.4l-1.2 .7v.3M96.8 171.1v.7"/>
<path d="M96.8 167.9h82.3M96.8 167.9l3.3-.5v1zM100.9 169.2l-5.4 5.4M101.7 168.4l-.6 .6M106.2 168.4l-10.5 10.5M110.7 168.4l-14.9 14.8M115.1 168.4l-15.2 15.2M119.6 168.4l-15.2 15.2M124.1 168.4l-15.2 15.3M124.7 163.4l-4.1 4M124.7 172.4l-13.6 13.5M124.7 176.9l-11.8 11.7"/>
<path d="M142.1 168.4l-.5 .5M146.6 168.4l-5 5M151.1 168.4l-9.5 9.5M155.6 168.4l-14 14M160 168.4l-18.4 18.5M164.5 168.4l-22.9 23M166.1 167.4l3.3 .5-3.3 .5zM168.3 169.2l-24.7 24.6M169.4 164.5v.2M169.9 172l-11.6 11.6M169.9 176.5l-7.1 7.1M170.3 170.5l.8 .4"/>
<path d="M170.3 170.5h-.9v-4.7h4.2v-.4l-2.7-3.6-3.1-3.2-3.3-3-3.5-2.7-6.7-3.8-7.1-2.7-7.4-1.6-7.8-.5-7.7 .8-7.3 1.9-7.1 3.1-6.6 4.2-5.8 5.1-4.9 6v.4h4.2v4.7h-1.1l.6 .3v.5l-1.2 .7v.3M171 162l-4.7 4.7M171 170.9l-.8 .8M171.1 170.9h.1M171.1 170.9v.3a1.46 1.46 0 0 0-1.2 1.2l1.2 .7v.2a1.46 1.46 0 0 0-1.2 1.2l1.2 .7v.2a1.46 1.46 0 0 0-1.2 1.2l1.2 .7v.3l-1.2 .6v.5l1.2 .7v.3l-1.2 .7v.4l1.2 .7v.3l-1.2 .7v.5M171.1 175.3l-.3 .3M171.6 170.5h6.7M173 164.5l-1.3 1.3M174.6 162.5h1l-.5 3.3zM174.9 165.8h3.4M175.1 170.5v9.3h19.1M175.1 170.5l.5 3.3h-1z"/>
<path d="M183.5 165.8l-1.6 3.8M282.9 172.7l1-.1-.2 3.3zM283.7 175.9a24.7 24.7 0 0 1 32.4-27.1 24.7 24.7 0 0 1 9.1 41.3 24.7 24.7 0 0 1-40.8-10.9M284.4 179.2l1.6 2.9-1 .4zM289.1 166.7l.6 .4M289.1 162.5l.6 .3v.3l-.6 .3 .6 .5v.3l-.6 .3 .6 .5v.2l-.6 .4 .6 .4v.3l-.6 .4M289.1 162.5h.1M289.1 161.5h.2M289.1 161.5l.6 .3v.2l-.6 .5M289.1 166.7h.1M289.7 167.1l6.5 .1 .5 .4 2.4 3.7 .3 .9h4.3M289.7 167.1h.1"/>
<path d="M303.7 172.2h8.8M303.9 172h8.5M303.9 172l-.2 .2M303.9 161.5l-6.8 6.8M303.9 166l-5 5M303.9 170.5l-1.7 1.7M312.4 172l.1 .2M318.3 169.6l-2.7 2.6M326.5 161.3l-5.8 5.8M326.5 165.7l.6 .5-.6 .4v.2l.6 .3h-6.7l-.6 .2-2.6 4-.4 .9h-4.3M326.6 165.8l-1.4 1.3M326.7 160.6l.4 .2"/>
<path d="M327.1 160.8l-.4 .4M327.1 160.8h.1M327.1 160.8l-.6 .5v.2l.6 .3-.6 .5v.3l.6 .3-.6 .5v.2l.6 .4-.6 .4v.3l.6 .3-.6 .5v.2M63.3 182.1h26.6v6.4h-26.6zM67.3 182.6l-2.9 5.1M69.4 182.6l-3 5.1M70.2 182.1v6.4M73.4 193.8h41M76.1 190.5h1l-.5 3.3zM76.6 188.5v5.3M83.5 182.1v6.4M95.1 182.8l1.2 .7"/>
<path d="M95.1 182.9l1.2 .6M95.1 182.9h.1M96.3 183.5l12.3 .1a2.03 2.03 0 0 1 1.7 1l4.8 7.5 .2 1.4 .4 .3h8.6M96.3 183.5h.1M97 199.6h6.3v6.3h-6.3zM98.6 193.8h3.2l-1.6 3.2zM100.2 193.8v5.8M115.3 194.7v24.3M124.3 193.8h17.6M124.7 194.7v15.5M124.7 193.5h16.9M124.7 193.5l-.4 .3"/>
<path d="M124.7 181.4l-10.1 10M124.7 185.8l-8 8M124.7 190.3l-3.5 3.5M141.6 194.7v15.5M141.6 193.5l.3 .3M150.9 194.7v24.3M151.8 193.8h10.4M153.4 188.5l-5.3 5.3M154.9 186.2l2.8 1.9-.7 .7zM154.9 186.2a9 9 0 0 1 4.2 7.6M156.7 183.9l2.4 2.3-.8 .6zM156.7 183.9l3.9 4.9h18.1"/>
<path d="M158 190.6l1-.1 .1 3.3zM159.1 193.8l-.4 2.6-1.1 2.4h6.3M169.9 183l1.2 .7-13.5-.1a2.03 2.03 0 0 0-1.7 1l-4.7 7.5-.3 1.4-.3 .3h-8.7M170 180.9l-2.7 2.7M12.7 204.4h3.2M74.7 213.7l-1.5 3.8M102.7 215.8h48.2M115.3 215.8l3.3-.5v1zM124.7 207l3.3-.5v1zM124.7 207h35.5M138.3 206.5l3.3 .5-3.3 .5zM147.6 215.3l3.3 .5-3.3 .5z"/>
<path d="M160.2 209.4h32.9v6.3h-32.9zM161.2 215h6.8M164.5 205.1l-1.5 3.8M164.6 209.8v5.2M168.7 209.4v6.3M172 210.7l-1.4 3.4M186.8 209.4v6.3M416 204.5h3.1M15.9 231.2h400.1M47.4 231.2v38.2M126.9 236.8h185.8M126.9 231.2v38.2"/>
<path d="M251.1 231.2v38.2M312.7 231.2v38.2M251.1 248.1h61.6M251.1 242.7h61.6M259.1 259h1.5M259.9 258.3v1.5M47.4 263h79.5M65.9 269.4v2.2M115.9 269.4v2.2M165.9 269.4v2.2M215.9 269.4v2.2M259.1 260.5h1.5"/>
<path d="M261.5 264.4h1.4M261.5 262.9h1.4M262.2 262.2v1.4M263.8 268.3h1.5M263.8 266.8h1.5M264.4 269.4v2.2M264.5 266v1.5M312.7 260h103.3M315.9 269.4v2.2M365.9 269.4v2.2M372.8 260v9.4M380.7 260v9.4"/>
<path d="M380.7 264.7h28.3M409 260v9.4"/>
<circle cx="87" cy="48.5" r="9.5"/>
<circle cx="87" cy="48.5" r="10.9"/>
<circle cx="87" cy="48.5" r="6.3"/>
<circle cx="182.7" cy="167.7" r="1.32"/>
<circle cx="73.9" cy="215.6" r="1.32"/>
<circle cx="163.8" cy="207" r="1.32"/>
<circle cx="171.3" cy="212.4" r="1.2"/>
</g>
<path d="M209.3 35.8l1 6.4h-2zM209.3 35.8v12.7M395.6 35.8l1 6.4h-2zM395.6 35.8v12.7" fill="none" stroke="#000" stroke-width=".35"/>
<path d="M133.1 199.8v-68.2" fill="none" stroke="#000" stroke-width=".31" stroke-dasharray="15.2 1.3 1.3 1.3" stroke-dashoffset="2.1"/>
<path d="M354.5 129h-105.7" fill="none" stroke="#000" stroke-width=".31" stroke-dasharray="15.2 1.3 1.3 1.3" stroke-dashoffset="2.4"/>
<path d="M290.4 128.5l10-21.9" fill="none" stroke="#000" stroke-width=".31" stroke-dasharray="15.2 1.3 1.3 1.3" stroke-dashoffset="5.1"/>
<path d="M395.6 48.5h-186.3" fill="none" stroke="#000" stroke-width=".35" stroke-dasharray="6.3 1.3 1.3 1.3 1.3 1.3" stroke-dashoffset="-1"/>
<path d="M80.6 48.5h39" fill="none" stroke="#ff8040" stroke-width=".31" stroke-dasharray="6.3 1.3 1.3 1.3 1.3 1.3" stroke-dashoffset="2.7"/>
<g fill="#000">
<path d="M184.3 25.7l-1.5 3.2h3.1zM182.9 68.2l1.6 3.2 1.6-3.2zM98.6 193.8h3.2l-1.6 3.2z"/>
<path d="M184.3 28.9l.5 3.3h-1zM183.8 64.9h1l-.5 3.3zM338.5 35.1l.5 3.3h-1zM338 58.7h1l-.5 3.3zM333.7 125.7h1.1l-.4 3.3zM308.6 88.8l3.1 1-.4 .9zM50.3 117l.5 3.3h-1zM49.8 107.6h1l-.5 3.3zM50.3 82.9l3.3 .5-3.3 .5zM77.9 83.4l3.3-.5v1zM76.6 165.8l.5 3.3h-1zM76.1 190.5h1l-.5 3.3zM124.7 207l3.3-.5v1zM138.3 206.5l3.3 .5-3.3 .5zM115.3 215.8l3.3-.5v1zM147.6 215.3l3.3 .5-3.3 .5zM96.8 167.9l3.3-.5v1zM166.1 167.4l3.3 .5-3.3 .5zM158 190.6l1-.1 .1 3.3zM154.9 186.2l2.8 1.9-.7 .7zM174.6 162.5h1l-.5 3.3zM175.1 170.5l.5 3.3h-1z"/>
<path d="M395.6 35.8l1 6.4h-2zM209.3 35.8l1 6.4h-2z"/>
<path d="M208.4 53.5l2.2 2.5-.8 .5zM207 46.9h1l-.5 3.3zM284.4 179.2l1.6 2.9-1 .4zM282.9 172.7l1-.1-.2 3.3z"/>
<path d="M294.1 107.1l.9 .4-1.8 2.8zM74.4 114.1v.5l.2-.3-.2 .3a.34 .34 0 0 0 .5 0 .34 .34 0 0 0 0-.5 .34 .34 0 0 0-.5 0zM156.7 183.9l2.4 2.3-.8 .6z"/>
</g>
<g font-size="6.3">
<text x="21.7" y="267.5">T506M</text>
<text x="328.3" y="266.8">TITAN-506M</text>
</g>
<g font-size="5.6">
<text x="375.2" y="268.6">B</text>
<text x="410.9" y="268.3">0</text>
</g>
<g font-size="4.3">
<text x="182.9" y="19.7">F</text>
<text x="346.2" y="23.3">1.590</text>
<text x="357.8" y="21.2">+.010</text>
<text x="358.3" y="25.1">-.000</text>
<text x="208" y="34.2">2</text>
<text x="394.2" y="34.2">2</text>
<text x="178.8" y="47.3">2.319</text>
<text x="121" y="49.4">C</text>
<text x="122" y="50.5">L</text>
<text x="176.3" y="52.9">.003</text>
<text x="189.8" y="52.9">F</text>
<text x="195.9" y="52.9">G</text>
<text x="206.3" y="53.3">Z</text>
<text x="63.2" y="82.6">+.005</text>
<text x="182.8" y="80.9">G</text>
<text x="54.8" y="84.7">.719</text>
<text x="63.7" y="86.5">-.000</text>
<text x="215" y="86.3">AS5202-05 PORT</text>
<text x="215" y="90.4">PER SAE AEROSPACE STANDARD</text>
<text x="215" y="94.6">EXCEPT AS SHOWN</text>
<text x="20.9" y="101.2">.179</text>
<text x="29.2" y="99.1">+.005</text>
<text x="96.1" y="101.5">.062</text>
<text x="106.2" y="98.3">+.010</text>
<text x="29.8" y="103">-.000</text>
<text x="106" y="104">-.000</text>
<text x="321.2" y="106.3">65.0°</text>
<text x="55.7" y="149.6">SCALE 2 : 1.5</text>
<text x="58.8" y="145.7">DETAIL Z</text>
<text x="214.6" y="156.7" transform="rotate(-90 214.6 156.7)">0</text>
<text x="196.1" y="167.1">+.000</text>
<text x="266.6" y="167.7" transform="rotate(-90 266.6 167.7)">4.555</text>
<text x="184.9" y="169.3">2.143</text>
<text x="196.6" y="171">-.005</text>
<text x="204.5" y="179">+.005</text>
<text x="282.6" y="179">F</text>
<text x="294.5" y="179.4">SECTION 2-2</text>
<text x="71.9" y="181.4">.828</text>
<text x="195.5" y="181.1">.140</text>
<text x="205" y="182.9">-.000</text>
<text x="295.7" y="183.3">SCALE 1 : 1.5</text>
<text x="71.8" y="186.9">.003</text>
<text x="85" y="186.9">D</text>
<text x="179.2" y="190.4">R .060 TYP</text>
<text x="165.2" y="200.4">57.500°</text>
<text x="98.5" y="204.4">D</text>
<text x="166" y="208.6">.500</text>
<text x="88" y="215">+.000</text>
<text x="174.9" y="214.1">.002</text>
<text x="188.3" y="214.1">D</text>
<text x="76.1" y="217.1">1.050</text>
<text x="88.5" y="218.9">-.005</text>
<text x="119" y="226.3">SCALE 2 : 1.5</text>
<text x="122.1" y="222.4">DETAIL F</text>
</g>
<g font-size="4.2">
<text x="184.5" y="235.7">NOTES</text>
<text x="313.6" y="263.9">TITLE:</text>
</g>
<g font-size="3.9">
<text x="130.3" y="242.7">UNLESS OUTHERWISE SPECIFIED REMOVE ALL BURRS AND SHARP</text>
<text x="130.3" y="246.6">EDGES.MATERIAL REMOVAL SHALL NOT EXCEED 10% OF</text>
<text x="130.3" y="250.5">SECTION THICKNESS. MAXIMUM MATERIAL REMOVAL SHALL BE</text>
<text x="130.3" y="254.4">.020&quot;. UNLESS OTHERWISE SPECIFIED, FILLET RADIUS SHALL BE</text>
<text x="252.6" y="252.7">DIMENSIONS ARE IN INCHES</text>
<text x="252.6" y="256.6">TOLERANCES:</text>
<text x="130.3" y="258.3">.020&quot; MAXIMUM. PART SHALL BE FREE OF OIL, DIRT, CHIPS, RUST,</text>
<text x="130.3" y="262.1">SCALE AND FOREIGN MATTER.</text>
<text x="252.6" y="260.5">X=</text>
<text x="262.2" y="260.5">.030</text>
<text x="130.3" y="266">REFERENCE THE SOLID MODEL FOR DIMENSIONS NOT PROVIDED</text>
<text x="252.6" y="264.4">XX=</text>
<text x="252.6" y="268.2">XXX=</text>
<text x="264.5" y="264.4">.010</text>
<text x="266.9" y="268.2">.005</text>
</g>
<g font-size="3.5">
<text x="49" y="236.3">ALL SITE CONTENT is the intellectual property</text>
<text x="49" y="239.9">of TITANS of CNC: Academy. You have the right</text>
<text x="252.7" y="235.7">MATERIAL :</text>
<text x="286.9" y="235.7">6061-T6 ALUM</text>
<text x="49" y="243.4">to copy and share all materials herein in any</text>
<text x="252.7" y="241.1">STOCK SIZE :</text>
<text x="281.8" y="241.1">2.5&quot; X 4.5&quot; x 10.75&quot;</text>
<text x="49" y="246.9">medium or format. You may not use materials for</text>
<text x="49" y="250.5">commercial purposes and you may not modify or</text>
<text x="252.6" y="246.2">DRAWN BY:</text>
<text x="288.6" y="246.2">W.BOYCE</text>
<text x="49" y="254">redistribute modified materials. We reserve the</text>
<text x="49" y="257.5">right to receive credit for all uses of Content</text>
<text x="49" y="261">outside of the TITANS of CNC: Academy Site.</text>
<text x="385.8" y="263.6">11/13/2018</text>
<text x="385.5" y="268.2">SHEET 3 OF 4</text>
</g>
<g font-size="3.4">
<text x="23" y="261.4">DWG. NO.</text>
<text x="374" y="263.4">SIZE</text>
<text x="409.5" y="263.1">REV</text>
</g>
<g font-size="3.2">
<text x="38.3" y="6.7">8</text>
<text x="90.2" y="6.7">7</text>
<text x="139.7" y="6.5">6</text>
<text x="190" y="6.5">5</text>
<text x="240.4" y="6.5">4</text>
<text x="290.4" y="6.7">3</text>
<text x="340.4" y="6.5">2</text>
<text x="391.9" y="6.7">1</text>
<text x="10.9" y="41.6">D</text>
<text x="418.9" y="40.7">D</text>
<text x="10.9" y="106.3">C</text>
<text x="418.4" y="106.4">C</text>
<text x="10.8" y="170.2">B</text>
<text x="419.4" y="170.6">B</text>
<text x="10.8" y="237.2">A</text>
<text x="418.6" y="236.8">A</text>
<text x="48.8" y="267.5">DO NOT SCALE DRAWING</text>
<text x="95.1" y="267.5">SCALE: 1:4</text>
<text x="38.8" y="273.8">8</text>
<text x="90.4" y="273.8">7</text>
<text x="140.2" y="273.8">6</text>
<text x="190.1" y="273.9">5</text>
<text x="240.5" y="273.8">4</text>
<text x="289" y="273.9">3</text>
<text x="339.1" y="273.8">2</text>
<text x="391.4" y="274.1">1</text>
</g>
</svg>
